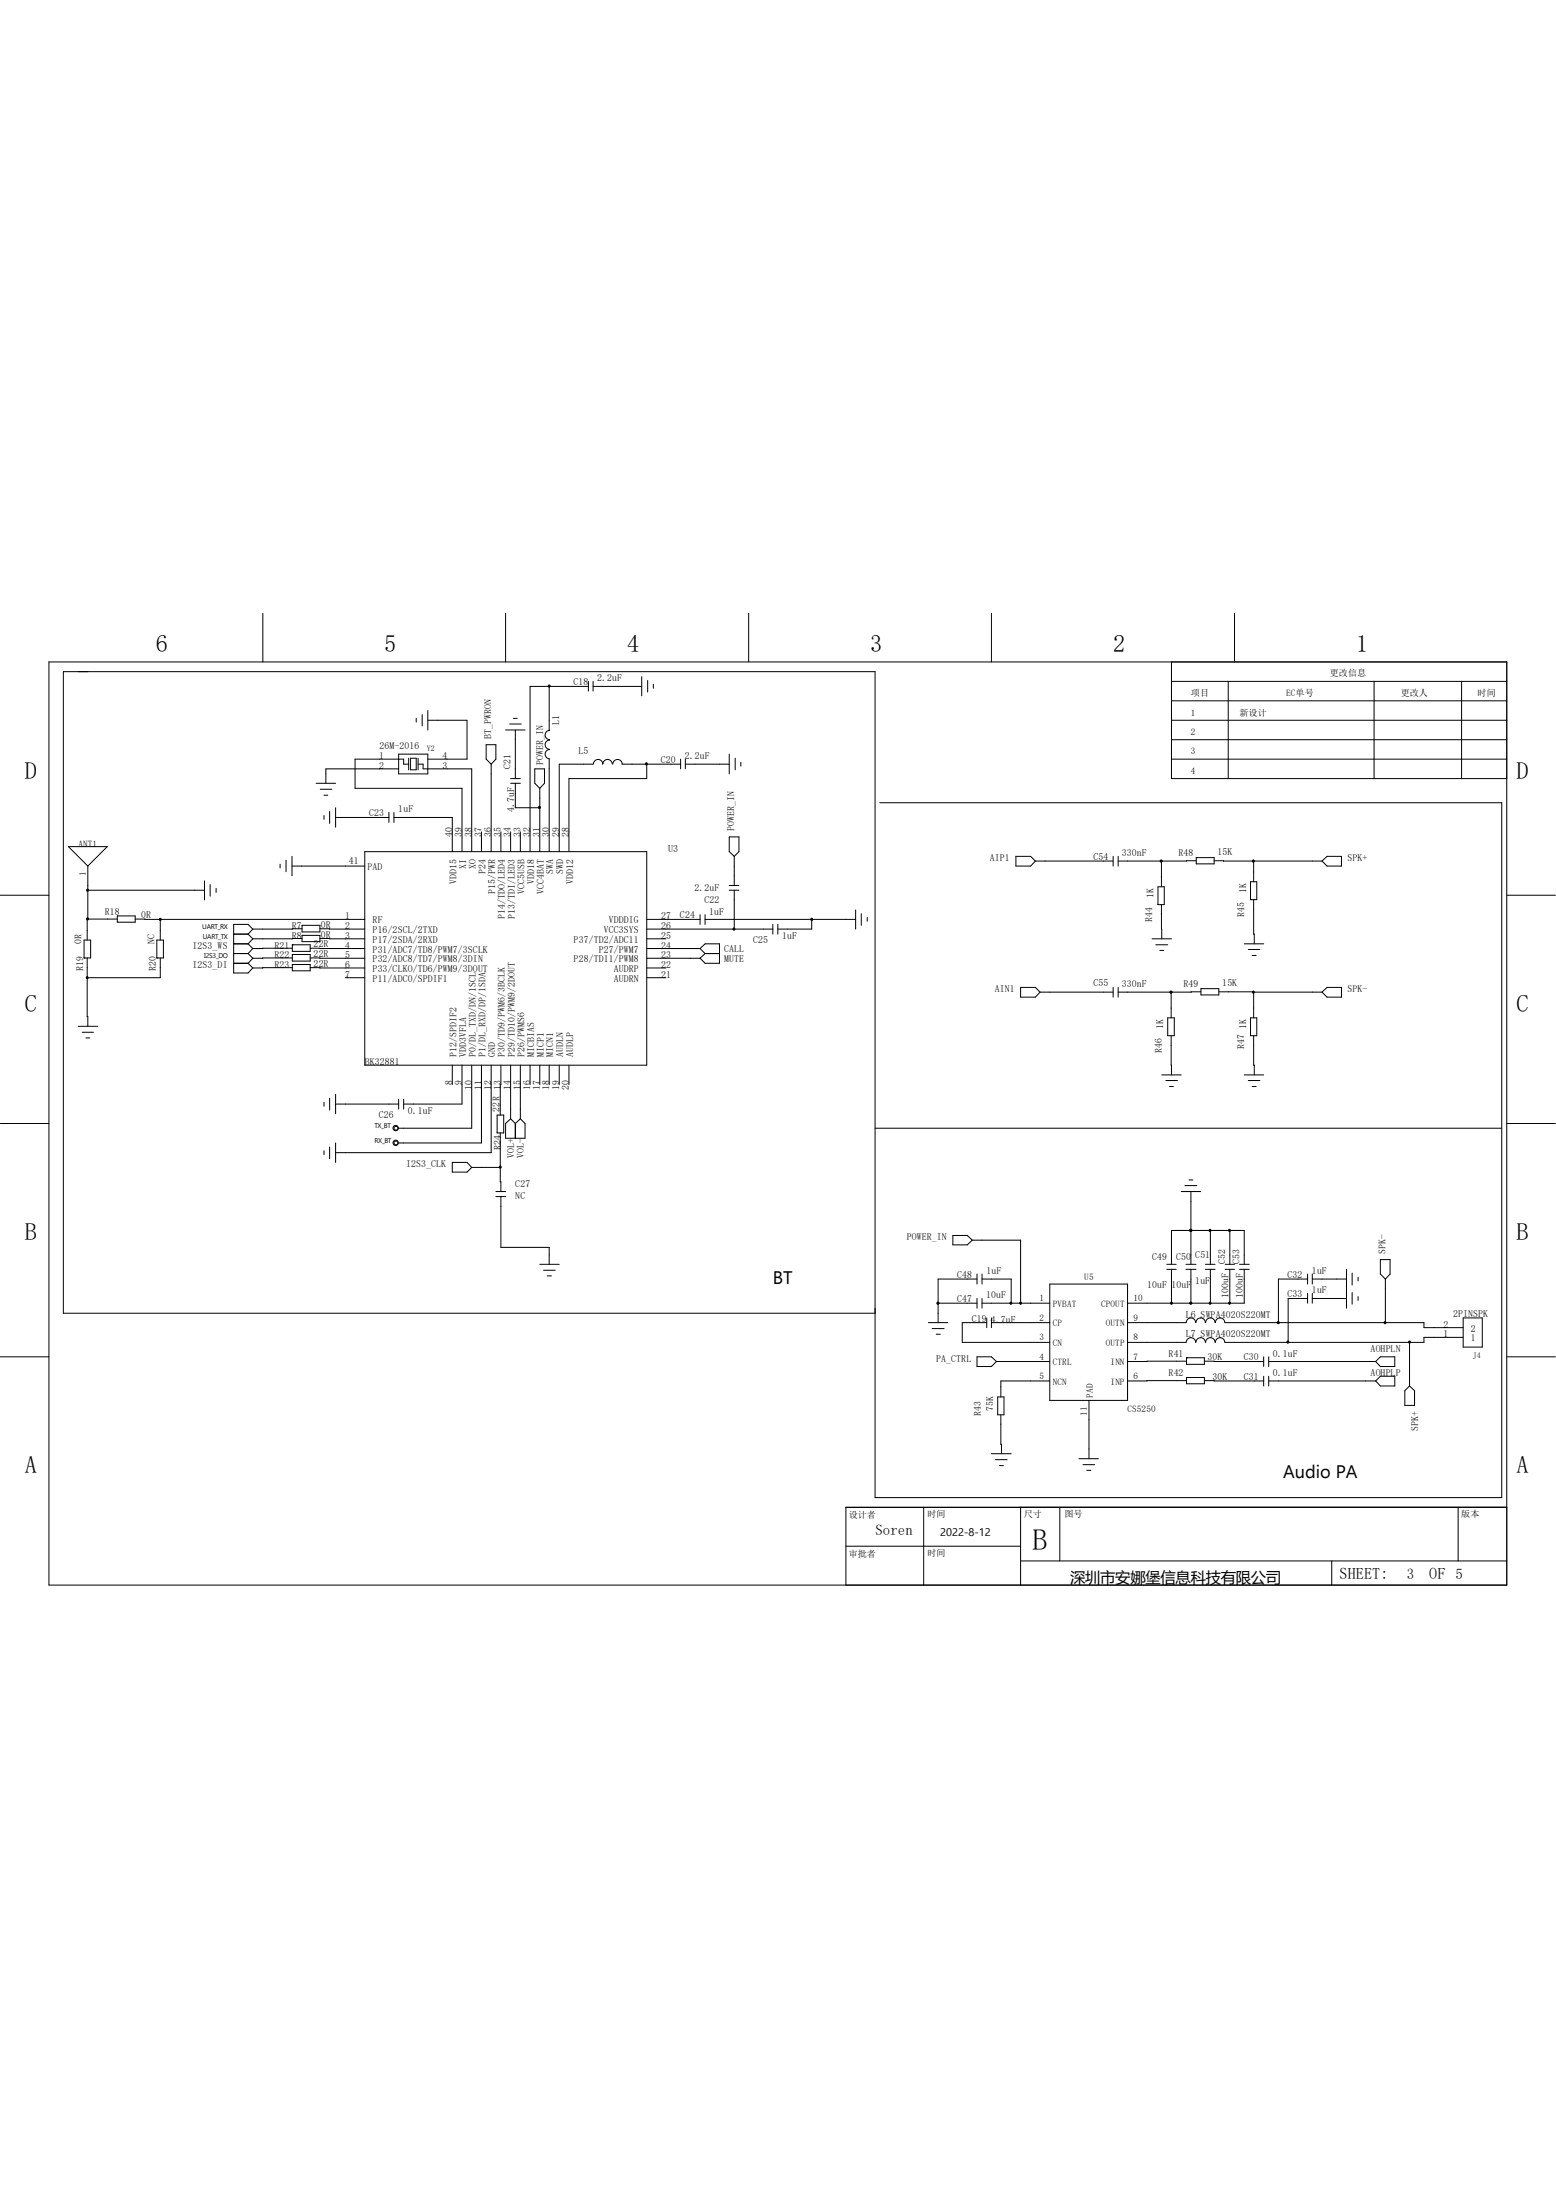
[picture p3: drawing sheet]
<svg xmlns="http://www.w3.org/2000/svg" width="210mm" height="297mm" viewBox="0 0 210 297" stroke-linecap="round" stroke-linejoin="round" font-family="sans-serif">
<g fill="none" stroke="#000" stroke-width=".13">
<path d="M6.6 89.4h196.8v124.6h-196.8zM35.5 82.8v6.6M56.2 97v.5M57 96.5v1.5M57.7 97.2h5.3v5.3h-5.3M57.7 95.9v2.7M68.2 82.8v6.6M68.2 98.6h2.7M68.8 97.7h1.6M69.3 97h.5M69.6 98.6v6.5M74.1 92.7v5.9"/>
<path d="M74.2 99.9a.64 .64 0 0 0-.6 .6 .64 .64 0 0 0 .6 .7M74.2 98.6a.64 .64 0 0 0-.6 .6 .64 .64 0 0 0 .6 .7M79.4 92.7h-7.9v22.3M79.4 92v1.3M80.1 92v1.3M80.1 92.7h6.5M86.6 91.4v2.5M87.4 91.9v1.5M88.2 92.4v.5M101 82.8v6.6M133.8 82.8v6.6M158.1 89.4v15.7h45.3"/>
<path d="M158.1 99.9h45.3M158.1 94.6h45.3M158.1 92h45.3M158.1 97.2h45.3M165.8 92v13.1M166.6 82.8v6.6M185.5 92v13.1M197.3 92v13.1M9.2 114.3h5.3l-2.6 2.6zM11.9 116.9v7.2M27.6 118.9v2.6M28.4 119.4v1.6"/>
<path d="M29.2 119.9v.6M37.8 116.7v.5M38.6 116.1v1.6M39.4 116.9h9.8M39.4 115.6v2.6M42.7 105.7h2.6M43.2 106.6h1.6M43.7 107.4h.5M43.7 110.1v.5M44.5 109.6v1.6M45.3 110.4h7.2M45.3 109.1v2.6"/>
<path d="M49.2 115h38.1v28.8h-38.1zM52.5 109.7v1.3M53.2 110.4h7.8v4.6M53.2 109.7v1.3M53.8 103.8h-9.8v1.9M53.8 101.8h3.9v2.7h-3.9zM55.2 103.2h-.7v-.7h-6.6v3.9h14.5v8.6M55.2 102.4v1.5M55.4 102.4h.8v1.5h-.8zM56.4 103.2h.7v.6h6.6v11.2M56.4 102.4v1.5M65 112.3v2.7"/>
<path d="M65.6 100.5h1.3v2l-.6 .7-.7-.7zM66.3 103.2v11.8M67.6 112.3v2.7M68.9 105.1h1.3M68.9 112.3v2.7M68.9 105.7h1.3M69.6 105.7v3.4h3.3M70.2 112.3v2.7M72.2 103.8h1.3v1.9l-.6 .7-.7-.7zM72.9 106.4v8.6M74.1 102.5v12.5M74.2 101.2a.64 .64 0 0 0-.6 .6 .64 .64 0 0 0 .6 .6"/>
<path d="M80.1 103.2h-4.6v11.8M80.1 103.1a.61 .61 0 0 1 .6-.6 .61 .61 0 0 1 .6 .7M81.4 103.1a.64 .64 0 0 1 .6-.6 .64 .64 0 0 1 .6 .7M82.7 103.1a.61 .61 0 0 1 .6-.6 .61 .61 0 0 1 .6 .7M84 103.2h7.9M87.3 103.2v1.9h-10.5v9.9M91.9 102.5v1.3M92.5 103.2h5.9M92.5 102.5v1.3M98.4 119.5h1.3M98.4 101.8v2.7M98.4 113h1.3v2l-.6 .6-.7-.6z"/>
<path d="M99.1 115.6v3.9M99.2 102.4v1.5M100 102.9v.5M118.7 108.4h84v93.8h-84.6v-111.5h-109.5v86.6h109.5M137.1 115.6h2l.6 .6-.6 .7h-2zM139.7 116.2h10.5M150.2 115.6v1.3M150.9 115.6v1.3M156.3 119.7h.8v2.4h-.8zM156.8 116.2h.1M156.8 116.2v3.5M158.1 102.5h45.3"/>
<path d="M161.5 115.8h.1M161.5 116.2h-10.6M161.5 115.8h2.4v.8h-2.4zM163.9 116.2h14.5M168.8 119h.8v2.5h-.8zM169.2 116.2v2.8M178.4 116.2l.7-.6h2v1.3h-2zM0 120.9h6.6M10.5 138.6h2.7M11.1 139.4h1.5M11.3 129.3h.1M11.3 126.9h.9v2.4h-.9z"/>
<path d="M11.8 129.3v7.9h.1v1.4M11.9 120.2h15.7M15.8 123.7h2.4v.8h-2.4zM15.8 124.1h-4v2.8M18.2 124.1h31M21.2 129.3h.1M21.2 126.9h.9v2.4h-.9zM21.6 129.3v2.7h-9.8M21.6 124.1v2.8M31.5 126.1h2M31.5 127.4h2M31.5 128.7h2"/>
<path d="M31.5 130h2M33.5 126.1l.6 .6M33.5 127.4l.6 .7M33.5 128.7l.6 .7M33.5 130l.6 .7M34.1 125.4l-.6 .7M34.1 125.4l-.6-.6h-2v6.6h2l.6-.7M34.1 126.7l-.6 .7M34.1 128.1l-.6 .6M34.1 129.4l-.6 .6M39.5 127.6h.1M39.5 128.9h.1"/>
<path d="M39.5 130.2h.1M39.5 128l-5.4 .1M39.5 129.3l-5.4 .1M39.5 130.6l-5.4 .1M39.5 127.6h2.4v.8h-2.4zM39.5 128.9h2.4v.9h-2.4zM39.5 130.2h2.4v.9h-2.4zM40.8 125.4h-6.7M40.8 126.7h-6.7M40.8 124.9h2.4v.9h-2.4zM40.8 126.3h2.4v.8h-2.4zM41.9 128l7.3 .1"/>
<path d="M41.9 129.3l7.3 .1M41.9 130.6l7.3 .1M43.2 125.4h6M43.2 126.7h6M46.6 132h2.6M87.3 124.1h7.2M87.3 125.4h17M87.3 126.7h2.6M87.3 128.1h7.2M87.3 129.4h7.2M87.3 130.7h2.6M87.3 132h2.6"/>
<path d="M94.5 123.5v1.3M94.5 128.1l.7-.7h1.9v2.6h-1.9l-.7-.6M94.5 128.1l.7 .6M95.2 124.1h20.3M95.2 123.5v1.3M95.2 128.7h1.9M95.2 128.7l-.7 .7M98.4 120.2h1.3M99.1 120.2v5.2M104.3 124.8v1.3M105 124.8v1.3M109.6 124.1v1.3h-4.6"/>
<path d="M115.5 122.9v2.5M116.2 123.4v1.5M117.1 123.9v.5M137.8 133.3h1.9l.7 .6-.7 .7h-1.9zM140.4 133.9h9.8M150.2 133.3v1.3M150.9 133.3v1.3M155.5 126.7h2.6M156 127.6h1.6M156.5 128.3h.6M156.8 122.1v4.6M157.6 137.4h.9v2.4h-.9z"/>
<path d="M158.1 133.9h.1M158.1 139.8v5.3M158.1 133.9v3.5M162.1 133.9h-11.2M162.1 133.5h2.4v.8h-2.4zM164.5 133.9h4.7v3.5M167.9 127.4h2.7M168.5 128.2h1.6M168.8 121.5h.1M168.8 137.4h.8v2.4h-.8zM169 129h.5M169.2 139.8l.1 5.3"/>
<path d="M169.2 133.9h9.2M169.2 121.5l.1 5.9M178.4 133.9l.7-.6h2v1.3h-2zM203.4 120.9h6.5M0 151.7h6.6M11.6 140.1h.5M43.7 148.8v.6M43.7 155.4v.5M44.5 148.3v1.6M44.5 154.9v1.5M45.3 149.1h8.5M45.3 147.7v2.7"/>
<path d="M45.3 154.3v2.6M53.8 148.4v1.3M54.5 148.4v1.3M61 143.8v2.6M61 156.9h2l.7 .7-.7 .6h-2zM62.4 143.8v5.3h-7.9M63.7 143.8v8.5h-9.9M63.7 157.6h3.8M65 143.8v10.5h-11.2M66.3 143.8v11.8h-21M67.1 150.5h.9v2.5h-.9zM67.5 153v6.6h.1v1.3"/>
<path d="M67.6 143.8l-.1 6.7M68.9 151l-.7 .7v2h2.7v-2l-.7-.7M68.9 143.8v7.2M68.9 151l.7 .7M69.6 151.7v2M70.2 143.8v7.2M70.2 151l-.6 .7M71.5 143.8v2.6M72.9 143.8v2.6M74.1 143.8v2.6M75.5 143.8v2.6M76.8 143.8v2.6"/>
<path d="M118.1 152.3h84.6M156.8 145.1h2.6M157.4 145.9h1.5M157.9 146.7h.5M160.5 159.3h.5M167.9 145.1h2.7M168.5 145.9h1.6M169 146.7h.5M203.4 151.7h6.5M66.9 161.5h1.3M66.9 160.9h1.3M67.6 161.5v6.9h6.5v2.3"/>
<path d="M72.9 170.7h2.6M73.4 171.5h1.5M73.9 172.3h.5M125.3 178.6h2.6M125.8 179.4h1.6M126.6 175.9h5.3M128.6 166.8h2l.6 .6-.6 .7h-2zM131.2 167.4h6.6v8.5M131.9 172.7h-5.3v5.9M131.9 172v1.4M131.9 175.3v1.3M132.5 175.9h9.2"/>
<path d="M132.5 172.7h4v3.2M132.5 172v1.4M132.5 175.3v1.3M133.2 178.6h-3.3v2.6h11.8M133.2 177.9v1.3M133.8 177.9v1.3M133.8 178.6h7.9M141.7 173.4h10.5v15.7h-10.5zM152.2 178.6h7.9M157.5 170.7h1.2M157.5 171.4h1.2M158.1 170.7v-4.6h9.8v4.6"/>
<path d="M158.1 171.4v4.5M159.4 160.9h2.7M159.9 160.1h1.6M160.1 170.7h1.3M160.1 171.4h1.3M160.1 178.6a.63 .63 0 0 1 .6-.7 .63 .63 0 0 1 .7 .7M160.7 166.1h.1M160.7 160.9v9.8M160.7 171.4v4.5M161.4 178.6a.64 .64 0 0 1 .7-.7 .64 .64 0 0 1 .6 .7M162.7 170.7h1.3M162.7 171.4h1.3"/>
<path d="M162.7 178.6a.63 .63 0 0 1 .7-.7 .63 .63 0 0 1 .6 .7M163.4 166.1v4.6M163.4 171.4v4.5M164 178.6a.63 .63 0 0 1 .7-.7 .63 .63 0 0 1 .6 .7M165.4 178.6h26.8v.6h5.3M165.4 170.7h1.2M165.4 171.4h1.2M166 166.1v4.6M166 171.4v4.5M167.3 170.7h1.3M167.3 171.4h1.3M167.9 171.4v4.5h-15.7"/>
<path d="M176.5 172v1.4M176.5 174.6v1.3M176.5 172.7h-3.9v5.9M176.5 175.3h-2.6v5.9M177.1 172v1.4M177.1 174.6v1.3M177.1 172.7h4.6M177.1 175.3h4.6M181.7 171.4v5.2M182.5 171.9v1.6M182.5 174.5v1.6M183.3 172.4v.5"/>
<path d="M183.3 175v.6M186.3 170.1h1.3v1.9l-.6 .7-.7-.7zM187 172.7v5.9M197.5 177.9h2.6v4h-2.6zM0 183.2h6.6M126.4 180.1h.5M131.9 183.2h1.9l.7 .6-.7 .7h-1.9zM133.8 196.3h2.7M134.4 197.1h1.5M134.5 183.8h7.2M134.7 188.6h.8v2.4h-.8zM134.9 197.9h.5"/>
<path d="M135.1 191l.1 5.3M141.7 186.4h-6.6v2.2M145.6 196.9h2.7M146.2 197.7h1.5M146.7 198.5h.5M147 189.1v7.8M152.2 181.2h7.9M160.1 181.2a.63 .63 0 0 1 .6-.6 .63 .63 0 0 1 .7 .6M160.1 183.3h.1M160.1 186h.1M160.1 183.8h-7.9M160.1 186.4h-7.9"/>
<path d="M160.1 183.3h2.5v.9h-2.5zM160.1 186h2.5v.8h-2.5zM161.4 181.2a.64 .64 0 0 1 .7-.6 .64 .64 0 0 1 .6 .6M162.6 183.8h8M162.6 186.4h8M162.7 181.2a.63 .63 0 0 1 .7-.6 .63 .63 0 0 1 .6 .6M164 181.2a.63 .63 0 0 1 .7-.6 .63 .63 0 0 1 .6 .6M170.6 183.2v1.3M170.6 185.8v1.3M171.2 183.8h14.5M171.2 186.4h14.5M171.2 183.2v1.3"/>
<path d="M171.2 185.8v1.3M185.7 183.8l.6-.6h2v1.3h-2zM186.3 185.8h2v1.3h-2l-.6-.7zM190.2 181.2v5.9M190.2 187.1l.7 .6v2h-1.3v-2zM197.5 180.6h-5.3v.6h-26.8M203.4 183.2h6.5M114.2 208.7h23.6M124.7 203.5v10.5M137.8 203.5v10.5M137.8 210.7h65.6M143 203.5v7.2"/>
<path d="M179.7 210.7v3.3M196.8 203.5v7.2M203.4 203.5h-89.2v10.5"/>
<circle cx="53.4" cy="154.3" r=".36"/>
<circle cx="53.4" cy="152.3" r=".36"/>
<circle cx="53.5" cy="152.3" r=".27"/>
<circle cx="53.5" cy="154.3" r=".27"/>
</g>
<g fill="#000" stroke="#000" stroke-width=".13">
<circle cx="74.1" cy="92.6" r=".14"/>
<circle cx="72.8" cy="109" r=".14"/>
<circle cx="87.2" cy="103.1" r=".14"/>
<circle cx="156.7" cy="116.2" r=".14"/>
<circle cx="169.2" cy="116.2" r=".14"/>
<circle cx="11.8" cy="132" r=".14"/>
<circle cx="11.8" cy="124" r=".14"/>
<circle cx="11.8" cy="120.2" r=".14"/>
<circle cx="21.6" cy="124.1" r=".14"/>
<circle cx="99" cy="125.4" r=".14"/>
<circle cx="109.5" cy="124.1" r=".14"/>
<circle cx="158.1" cy="133.9" r=".15"/>
<circle cx="169.2" cy="133.9" r=".14"/>
<circle cx="67.5" cy="157.6" r=".14"/>
<circle cx="126.6" cy="175.9" r=".15"/>
<circle cx="136.4" cy="175.9" r=".14"/>
<circle cx="137.7" cy="175.9" r=".14"/>
<circle cx="158.1" cy="175.9" r=".14"/>
<circle cx="160.7" cy="166.1" r=".15"/>
<circle cx="160.7" cy="175.9" r=".15"/>
<circle cx="163.3" cy="175.9" r=".14"/>
<circle cx="163.3" cy="166.1" r=".14"/>
<circle cx="165.9" cy="166.1" r=".14"/>
<circle cx="165.9" cy="175.9" r=".14"/>
<circle cx="172.5" cy="178.6" r=".15"/>
<circle cx="186.9" cy="178.6" r=".14"/>
<circle cx="173.8" cy="181.2" r=".14"/>
<circle cx="190.2" cy="181.2" r=".14"/>
</g>
<text font-size="4" x="139.4" y="209.3">B</text>
<g font-size="3.3">
<text x="21" y="88.1">6</text>
<text x="51.9" y="88.1">5</text>
<text x="84.7" y="88.1">4</text>
<text x="117.4" y="88.1">3</text>
<text x="150.2" y="88.1">2</text>
<text x="183" y="88.1">1</text>
<text x="3.3" y="105.1">D</text>
<text x="204.7" y="105.1">D</text>
<text x="3.3" y="136.6">C</text>
<text x="204.7" y="136.6">C</text>
<text x="3.3" y="167.4">B</text>
<text x="204.7" y="167.4">B</text>
<text x="3.3" y="198.9">A</text>
<text x="204.7" y="198.9">A</text>
</g>
<g font-size="2.5">
<text x="104.3" y="173.4">BT</text>
<text x="173.2" y="199.6">Audio PA</text>
</g>
<g font-size="2.2">
<text x="180.8" y="213.2">SHEET:</text>
<text x="192.9" y="213.2">OF 5</text>
</g>
<text font-size="2.1" x="144.4" y="213.7">深圳市安娜堡信息科技有限公司</text>
<g font-size="2">
<text x="118.2" y="207.2">Soren</text>
<text x="189.9" y="213.1">3</text>
</g>
<text font-size="1.5" x="126.9" y="207.4">2022-8-12</text>
<g font-size="1.4">
<text x="90.2" y="115">U3</text>
<text x="160.1" y="177.9">L6 SWPA4020S220MT</text>
<text x="160.1" y="180.6">L7 SWPA4020S220MT</text>
</g>
<g font-size="1.3">
<text x="77.4" y="92.5">C18</text>
<text x="80.6" y="92">2.2uF</text>
<text x="51.2" y="101.2">26M-2016</text>
<text x="66.3" y="99.7" transform="rotate(-90 66.3 99.7)">BT_PWRON</text>
<text x="75.5" y="97.9" transform="rotate(-90 75.5 97.9)">L1</text>
<text x="78.1" y="101.8">L5</text>
<text x="51.2" y="102.5">1</text>
<text x="51.2" y="103.8">2</text>
<text x="59.7" y="102.5">4</text>
<text x="59.7" y="103.8">3</text>
<text x="68.9" y="103.8" transform="rotate(-90 68.9 103.8)">C21</text>
<text x="73.3" y="103.3" transform="rotate(-90 73.3 103.3)">POWER_IN</text>
<text x="89.2" y="103">C20</text>
<text x="92.4" y="102.5">2.2uF</text>
<text x="49.8" y="110.2">C23</text>
<text x="53.8" y="109.7">1uF</text>
<text x="61" y="113" transform="rotate(-90 61 113)">40</text>
<text x="62.4" y="113" transform="rotate(-90 62.4 113)">39</text>
<text x="63.7" y="113" transform="rotate(-90 63.7 113)">38</text>
<text x="65" y="113" transform="rotate(-90 65 113)">37</text>
<text x="66.3" y="113" transform="rotate(-90 66.3 113)">36</text>
<text x="67.6" y="113" transform="rotate(-90 67.6 113)">35</text>
<text x="68.9" y="113" transform="rotate(-90 68.9 113)">34</text>
<text x="69.4" y="109.7" transform="rotate(-90 69.4 109.7)">4.7uF</text>
<text x="70.2" y="113" transform="rotate(-90 70.2 113)">33</text>
<text x="71.5" y="113" transform="rotate(-90 71.5 113)">32</text>
<text x="72.9" y="113" transform="rotate(-90 72.9 113)">31</text>
<text x="74.1" y="113" transform="rotate(-90 74.1 113)">30</text>
<text x="75.5" y="113" transform="rotate(-90 75.5 113)">29</text>
<text x="76.8" y="113" transform="rotate(-90 76.8 113)">28</text>
<text x="99.1" y="112.2" transform="rotate(-90 99.1 112.2)">POWER_IN</text>
<text x="47.1" y="116.7">41</text>
<text x="49.6" y="117.5">PAD</text>
<text x="61.6" y="119.4" transform="rotate(-90 61.6 119.4)">VDD15</text>
<text x="62.9" y="117.3" transform="rotate(-90 62.9 117.3)">XI</text>
<text x="64.2" y="117.3" transform="rotate(-90 64.2 117.3)">XO</text>
<text x="65.5" y="118" transform="rotate(-90 65.5 118)">P24</text>
<text x="72.1" y="119.4" transform="rotate(-90 72.1 119.4)">VDD18</text>
<text x="74.7" y="118" transform="rotate(-90 74.7 118)">SWA</text>
<text x="76" y="118" transform="rotate(-90 76 118)">SWD</text>
<text x="77.3" y="119.4" transform="rotate(-90 77.3 119.4)">VDD12</text>
<text x="133.6" y="116.2">AIP1</text>
<text x="147.6" y="116.1">C54</text>
<text x="151.4" y="115.6">330nF</text>
<text x="159" y="115.6">R48</text>
<text x="164.3" y="115.4">15K</text>
<text x="181.9" y="116.2">SPK+</text>
<text x="14.1" y="123.5">R18</text>
<text x="19" y="124">0R</text>
<text x="39.4" y="125.4">R7</text>
<text x="43.3" y="125.3">0R</text>
<text x="46.6" y="124.1">1</text>
<text x="46.6" y="125.4">2</text>
<text x="50.3" y="124.7">RF</text>
<text x="50.3" y="126">P16/2SCL/2TXD</text>
<text x="66.8" y="120.7" transform="rotate(-90 66.8 120.7)">P15/PWR</text>
<text x="68.2" y="124.1" transform="rotate(-90 68.2 124.1)">P14/TDO/LED4</text>
<text x="69.5" y="124.1" transform="rotate(-90 69.5 124.1)">P13/TDI/LED3</text>
<text x="70.8" y="120.7" transform="rotate(-90 70.8 120.7)">VCC5USB</text>
<text x="73.4" y="120.7" transform="rotate(-90 73.4 120.7)">VCC4BAT</text>
<text x="81.5" y="126">VCC3SYS</text>
<text x="82.2" y="124.7">VDDDIG</text>
<text x="89.2" y="125.4">26</text>
<text x="89.2" y="124.1">27</text>
<text x="91.8" y="124">C24</text>
<text x="93.7" y="120.3">2.2uF</text>
<text x="95.1" y="121.9">C22</text>
<text x="95.7" y="123.5">1uF</text>
<text x="155.5" y="124.5" transform="rotate(-90 155.5 124.5)">R44</text>
<text x="155.7" y="121.3" transform="rotate(-90 155.7 121.3)">1K</text>
<text x="167.9" y="123.9" transform="rotate(-90 167.9 123.9)">R45</text>
<text x="168.2" y="120.6" transform="rotate(-90 168.2 120.6)">1K</text>
<text x="11" y="127.4" transform="rotate(-90 11 127.4)">0R</text>
<text x="11.2" y="131.1" transform="rotate(-90 11.2 131.1)">R19</text>
<text x="20.9" y="127.4" transform="rotate(-90 20.9 127.4)">NC</text>
<text x="21" y="131.1" transform="rotate(-90 21 131.1)">R20</text>
<text x="26" y="128.1">I2S3_WS</text>
<text x="26" y="130.7">I2S3_DI</text>
<text x="37" y="128.1">R21</text>
<text x="37" y="129.4">R22</text>
<text x="37" y="130.7">R23</text>
<text x="39.4" y="126.7">R8</text>
<text x="42.3" y="127.9">22R</text>
<text x="42.3" y="129.2">22R</text>
<text x="42.3" y="130.5">22R</text>
<text x="43.3" y="126.6">0R</text>
<text x="46.6" y="126.7">3</text>
<text x="46.6" y="128.1">4</text>
<text x="46.6" y="129.4">5</text>
<text x="46.6" y="130.7">6</text>
<text x="46.6" y="132">7</text>
<text x="50.3" y="127.3">P17/2SDA/2RXD</text>
<text x="50.3" y="128.6">P31/ADC7/TD8/PWM7/3SCLK</text>
<text x="50.3" y="129.9">P32/ADC8/TD7/PWM8/3DIN</text>
<text x="50.3" y="131.2">P33/CLKO/TD6/PWM9/3DOUT</text>
<text x="77.4" y="129.9">P28/TD11/PWM8</text>
<text x="77.4" y="127.3">P37/TD2/ADC11</text>
<text x="80.8" y="128.6">P27/PWM7</text>
<text x="82.8" y="131.2">AUDRP</text>
<text x="89.2" y="130.7">22</text>
<text x="89.2" y="129.4">23</text>
<text x="89.2" y="128.1">24</text>
<text x="89.2" y="126.7">25</text>
<text x="89.2" y="132">21</text>
<text x="97.7" y="129.9">MUTE</text>
<text x="97.7" y="128.6">CALL</text>
<text x="101.6" y="127.3">C25</text>
<text x="105.6" y="126.7">1uF</text>
<text x="50.3" y="132.5">P11/ADC0/SPDIF1</text>
<text x="82.8" y="132.5">AUDRN</text>
<text x="134.3" y="133.9">AIN1</text>
<text x="147.6" y="133.1">C55</text>
<text x="151.4" y="133.3">330nF</text>
<text x="159.7" y="133.3">R49</text>
<text x="165" y="133.1">15K</text>
<text x="181.9" y="133.9">SPK-</text>
<text x="49.2" y="143.8">BK32881</text>
<text x="61.6" y="142.7" transform="rotate(-90 61.6 142.7)">P12/SPDIF2</text>
<text x="62.9" y="142.7" transform="rotate(-90 62.9 142.7)">VDD3VFLA</text>
<text x="64.2" y="142.7" transform="rotate(-90 64.2 142.7)">P0/DL_TXD/DN/1SCL</text>
<text x="65.5" y="142.7" transform="rotate(-90 65.5 142.7)">P1/DL_RXD/DP/1SDA</text>
<text x="66.8" y="142.7" transform="rotate(-90 66.8 142.7)">GND</text>
<text x="68.2" y="142.7" transform="rotate(-90 68.2 142.7)">P30/TD9/PWM6/3BCLK</text>
<text x="69.5" y="142.7" transform="rotate(-90 69.5 142.7)">P29/TD10/PWM9/2DOUT</text>
<text x="70.8" y="142.7" transform="rotate(-90 70.8 142.7)">P26/PWMS6</text>
<text x="72.1" y="142.7" transform="rotate(-90 72.1 142.7)">MICBIAS</text>
<text x="73.4" y="142.7" transform="rotate(-90 73.4 142.7)">MICP1</text>
<text x="74.7" y="142.7" transform="rotate(-90 74.7 142.7)">MICN1</text>
<text x="76" y="142.7" transform="rotate(-90 76 142.7)">AUDLN</text>
<text x="77.3" y="142.7" transform="rotate(-90 77.3 142.7)">AUDLP</text>
<text x="156.8" y="142.2" transform="rotate(-90 156.8 142.2)">R46</text>
<text x="157" y="139" transform="rotate(-90 157 139)">1K</text>
<text x="167.9" y="141.6" transform="rotate(-90 167.9 141.6)">R47</text>
<text x="168.2" y="139" transform="rotate(-90 168.2 139)">1K</text>
<text x="61" y="146.4" transform="rotate(-90 61 146.4)">8</text>
<text x="62.4" y="146.4" transform="rotate(-90 62.4 146.4)">9</text>
<text x="63.7" y="147.1" transform="rotate(-90 63.7 147.1)">10</text>
<text x="65" y="147.1" transform="rotate(-90 65 147.1)">11</text>
<text x="66.3" y="147.1" transform="rotate(-90 66.3 147.1)">12</text>
<text x="67.6" y="147.1" transform="rotate(-90 67.6 147.1)">13</text>
<text x="68.9" y="147.1" transform="rotate(-90 68.9 147.1)">14</text>
<text x="70.2" y="147.1" transform="rotate(-90 70.2 147.1)">15</text>
<text x="71.5" y="147.1" transform="rotate(-90 71.5 147.1)">16</text>
<text x="72.9" y="147.1" transform="rotate(-90 72.9 147.1)">17</text>
<text x="74.1" y="147.1" transform="rotate(-90 74.1 147.1)">18</text>
<text x="75.5" y="147.1" transform="rotate(-90 75.5 147.1)">19</text>
<text x="76.8" y="147.1" transform="rotate(-90 76.8 147.1)">20</text>
<text x="51.1" y="150.9">C26</text>
<text x="55" y="150.4">0.1uF</text>
<text x="67.4" y="150.1" transform="rotate(-90 67.4 150.1)">22R</text>
<text x="67.6" y="155.3" transform="rotate(-90 67.6 155.3)">R24</text>
<text x="54.8" y="157.6">I2S3_CLK</text>
<text x="69.4" y="156.4" transform="rotate(-90 69.4 156.4)">VOL+</text>
<text x="69.6" y="160.3">C27</text>
<text x="69.6" y="161.9">NC</text>
<text x="70.7" y="156.4" transform="rotate(-90 70.7 156.4)">VOL-</text>
<text x="122.4" y="167.4">POWER_IN</text>
<text x="129.2" y="172.5">C48</text>
<text x="133.1" y="172">1uF</text>
<text x="154.8" y="173.8">10uF</text>
<text x="155.5" y="170.1">C49</text>
<text x="158.1" y="173.8">10uF</text>
<text x="158.7" y="170.1">C50 C51</text>
<text x="161.3" y="173.4">1uF</text>
<text x="165.4" y="170.7" transform="rotate(-90 165.4 170.7)">C52</text>
<text x="167.3" y="170.7" transform="rotate(-90 167.3 170.7)">C53</text>
<text x="173.8" y="172.5">C32</text>
<text x="177.1" y="172">1uF</text>
<text x="187" y="169.3" transform="rotate(-90 187 169.3)">SPK-</text>
<text x="129.2" y="175.8">C47</text>
<text x="131.1" y="178.4">C19</text>
<text x="133.1" y="175.3">10uF</text>
<text x="133.7" y="178.6">4.7uF</text>
<text x="165.8" y="175.3" transform="rotate(-90 165.8 175.3)">100uF</text>
<text x="167.8" y="175.3" transform="rotate(-90 167.8 175.3)">100uF</text>
<text x="173.8" y="175.1">C33</text>
<text x="177.1" y="174.6">1uF</text>
<text x="194.8" y="179.2">2</text>
<text x="196.1" y="177.8">2PINSPK</text>
<text x="198.5" y="179.8">2</text>
<text x="126.4" y="183.8">PA_CTRL</text>
<text x="157.7" y="183.2">R41</text>
<text x="157.7" y="185.8">R42</text>
<text x="163" y="183.6">30K</text>
<text x="167.9" y="183.6">C30</text>
<text x="171.8" y="183.2">0.1uF</text>
<text x="171.8" y="185.8">0.1uF</text>
<text x="185" y="185.8">AOHPLP</text>
<text x="185" y="182.5">AOHPLN</text>
<text x="194.8" y="180.6">1</text>
<text x="198.5" y="181.1">1</text>
<text x="132.4" y="191.1" transform="rotate(-90 132.4 191.1)">R43</text>
<text x="134.1" y="190.5" transform="rotate(-90 134.1 190.5)">75K</text>
<text x="163.7" y="186.3">30K</text>
<text x="167.9" y="186.3">C31</text>
<text x="191.4" y="193.2" transform="rotate(-90 191.4 193.2)">SPK+</text>
</g>
<g font-size="1.2">
<text x="160.7" y="93.9">项目</text>
<text x="173.6" y="93.9">EC单号</text>
<text x="179.5" y="91.2">更改信息</text>
<text x="189.1" y="93.9">更改人</text>
<text x="199.4" y="93.9">时间</text>
<text x="160.7" y="96.6">1</text>
<text x="160.7" y="99.2">2</text>
<text x="160.7" y="101.8">3</text>
<text x="167.3" y="96.6">新设计</text>
<text x="160.7" y="104.5">4</text>
<text x="10.6" y="114.3">ANT1</text>
<text x="11.6" y="118.3" transform="rotate(-90 11.6 118.3)">1</text>
<text x="146.3" y="172.8">U5</text>
<text x="140.3" y="175.7">1</text>
<text x="140.3" y="178.3">2</text>
<text x="142.1" y="176.4">PVBAT</text>
<text x="142.1" y="179.1">CP</text>
<text x="148.6" y="176.4">CPOUT</text>
<text x="149.3" y="179.1">OUTN</text>
<text x="153" y="175.7">10</text>
<text x="153" y="178.3">9</text>
<text x="140.3" y="180.9">3</text>
<text x="140.3" y="183.6">4</text>
<text x="142.1" y="181.7">CN</text>
<text x="142.1" y="184.3">CTRL</text>
<text x="149.3" y="181.7">OUTP</text>
<text x="149.9" y="184.3">INN</text>
<text x="153" y="180.9">8</text>
<text x="153" y="183.6">7</text>
<text x="140.3" y="186.2">5</text>
<text x="142.1" y="186.9">NCN</text>
<text x="146.7" y="191.1" transform="rotate(-90 146.7 191.1)">11</text>
<text x="147.5" y="188.7" transform="rotate(-90 147.5 188.7)">PAD</text>
<text x="149.9" y="186.9">INP</text>
<text x="152.2" y="190.7">CS5250</text>
<text x="153" y="186.2">6</text>
<text x="114.6" y="204.9">设计者</text>
<text x="125.2" y="204.8">时间</text>
<text x="138.2" y="204.8">尺寸</text>
<text x="143.7" y="204.8">图号</text>
<text x="197.2" y="204.8">版本</text>
<text x="114.6" y="210.2">审批者</text>
<text x="125.2" y="210.1">时间</text>
</g>
<g font-size="1.1">
<text x="57.6" y="101.4">Y2</text>
<text x="198.8" y="183.4">J4</text>
</g>
<g font-size=".9">
<text x="27.3" y="125.4">UART_RX</text>
<text x="27.4" y="126.7">UART_TX</text>
<text x="27.6" y="129.4">I2S3_DO</text>
<text x="50.5" y="154.3">RX_BT</text>
<text x="50.5" y="152.3">TX_BT</text>
</g>
</svg>
